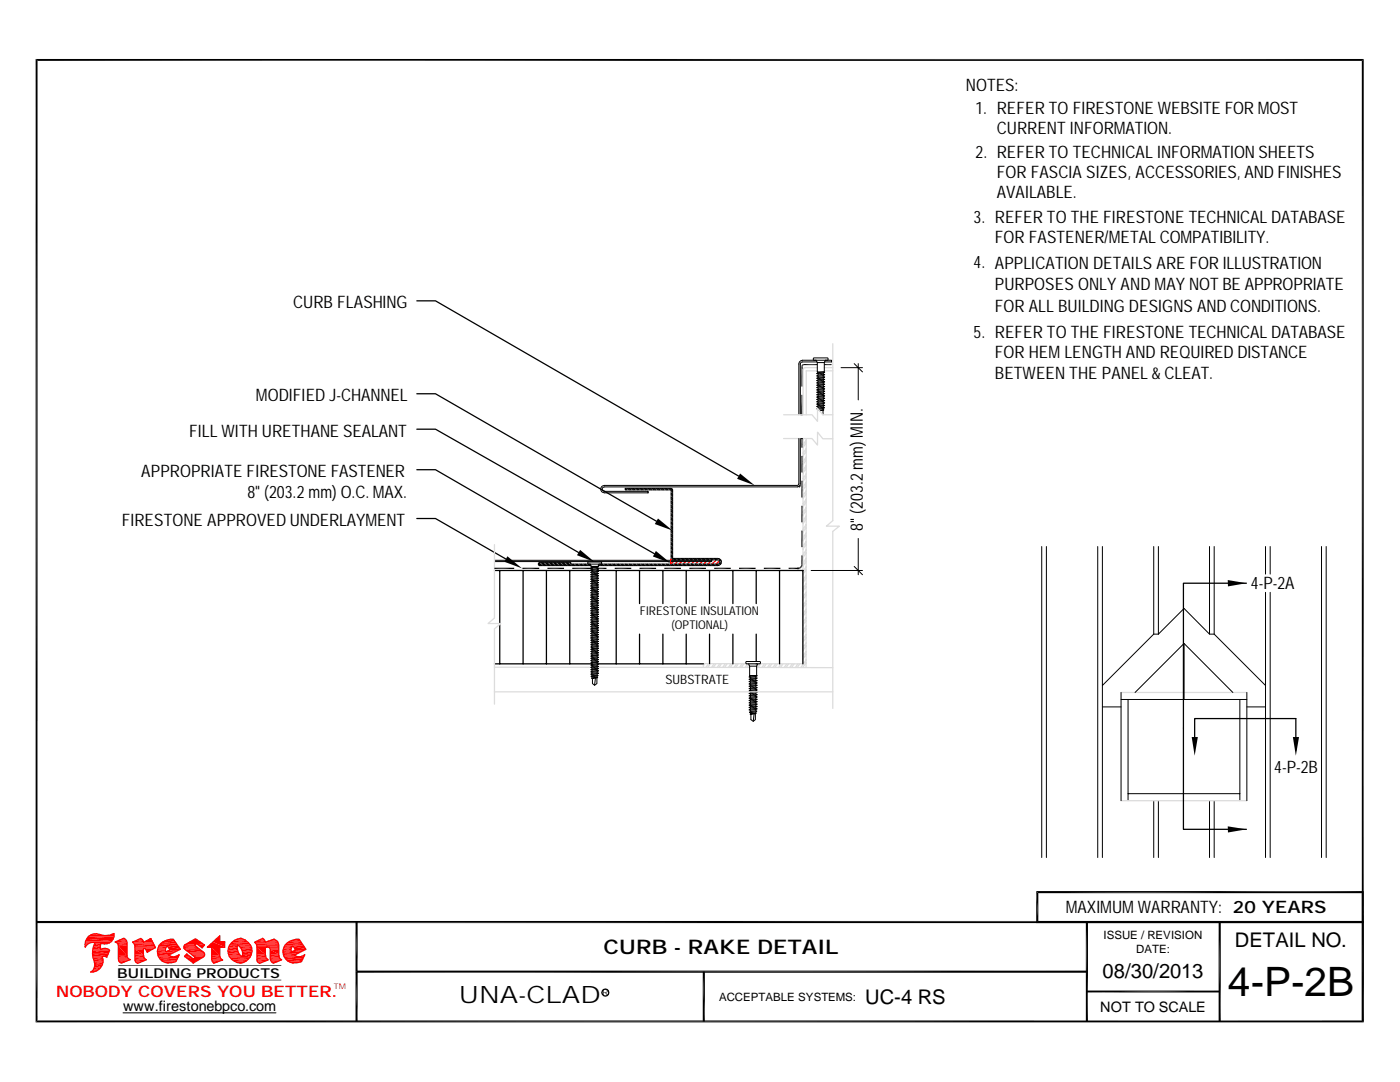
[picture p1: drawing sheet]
<svg xmlns="http://www.w3.org/2000/svg" width="279mm" height="216mm" viewBox="0 0 279 216" stroke-linecap="round" stroke-linejoin="round" font-family="sans-serif">
<g fill="#000">
<path d="M160 72.9l.2 .1-.3 .2zM160.2 72.7l.1 .2h-.3zM159.9 73.2l.3-.2v.2zM160 72.9h.3l-.1 .1zM160.2 72.7l.2-.1v.3zM160.2 72.7l.2 .2h-.1zM164.5 72.9l1.4-.3v.3zM164.5 72.6h1.4l-1.4 .3zM147.7 94.5l2.9 2.4-3.5-1.4zM159.9 87.5l.2 1.8h-.2zM159.9 87.5h.2v1.8zM101.3 111l2.9 2.4-3.5-1.3z"/>
<path d="M115.8 109.7l2.9 2.4-3.6-1.3zM119.2 113.3h1.8l-1.8 .2zM119.2 113.5l1.8-.2v.2zM130.9 109.9l2.9 2.5-3.5-1.4zM131.3 103.5l2.9 2.4-3.5-1.3zM157.4 113.3h1.9l-1.9 .2zM157.4 113.5l1.9-.2v.2zM159.3 113.3l.3 .2h-.3zM159.3 113.3l.2-.1 .1 .3zM159.5 113.2l.2-.1 .2 .2zM159.5 113.2l.4 .1-.3 .2zM159.9 112.9l.2 .1-.4 .1z"/>
<path d="M159.9 112.6h.2l-.2 .3zM159.7 113.1l.4-.1-.2 .3zM159.9 110.8l.2 1.8h-.2zM159.9 112.9l.2-.3v.4zM159.9 110.8h.2v1.8zM245 115.7l3.8 .7-3.7 .6zM237.8 147.1h1.3l-.7 3.7zM258 147.1h1.2l-.6 3.7zM245 164.9l3.8 .6-3.7 .6z"/>
</g>
<g fill="none" stroke="#000" stroke-width=".25">
<path d="M83.2 60h3.7l60.5 35M83.2 78.6h3.7l44.1 25.4M160 78.8v4M160.1 73.2v3.9M83.2 93.7h3.7l28.5 16.5M83.2 85.6h3.7l43.7 24.9M83.2 103.5h3.7l14.1 8M98.7 113.8h19.5M98.7 113.4h3.9M99.7 113.8v10.6M104.3 113.4h3.3M104.4 113.8v18.7"/>
<path d="M107.7 112.3l-.3 .3 .3 .3M109.1 113.8v18.7M109.3 113.4h3.3M113.7 113.8v18.7M114.2 113.4h4M119.2 113.8h41v18.7M122.7 113.4h3.3M123 113.8v18.7M127.6 113.8v6.6M127.6 113.4h3.3M132.3 113.8v6.6M132.6 113.4h3.3"/>
<path d="M136.9 113.8v6.6M137.6 113.4h3.3M141.6 113.8v6.6M142.5 113.4h3.3M146.3 113.8v6.6M147.5 113.4h3.3M150.9 113.8v6.6M152.4 113.4h3.3M155.6 113.8v18.7M248.8 116.4h-12.6v49.1h12.6M98.7 132.5h19.5M99.7 124.6v7.9"/>
<path d="M119.3 132.5h21.1M127.6 126.5v6M132.3 126.5v6M136.9 126.5v6M141.6 126.5v5.9M146.3 126.5v6M150.9 132.5h.1M150.9 126.5v5.5M238.4 149.1v-5.7h20.2v6.3"/>
</g>
<g fill="none" stroke="#000" stroke-width=".2">
<path d="M159.4 72.6v10.2M162.4 71.4h2.8l.1 .4-.1 .1h-2.8zM163 74.5l1.3-.3 .3 .1-.3 .2zM163 75l1.3-.3 .3 .1-1.3 .3zM163 75.5l.3-.2 1.3-.1-1.3 .4zM163 75.9l.3-.1 1.3-.1-1.3 .3zM163 76.4l.3-.2h1.3l-1.3 .3zM163 76.9l.3-.2h1.3l-1.3 .3zM163 77.3l.3-.1 1.3-.1-.3 .2zM163 77.8l1.3-.3 .3 .1-.3 .2zM163 78.3l1.3-.3 .3 .1-.3 .1zM163 78.8l1.3-.4 .3 .1-.3 .2z"/>
<path d="M163 79.2l1.3-.3 .3 .1-.3 .2zM163 79.7l1.3-.3 .3 .1-1.3 .3zM163 72.2h-2.9l-.3 .2-.1 10.4M163.1 72.3v1.9M163.1 74.2l.2 .2M163.3 74.6v.2M163.3 75.1v.2M163.3 75.6v.2M163.3 76v.2M163.3 76.5v.2M163.3 77v.2M163.3 77.4v.3"/>
<path d="M163.3 77.9v.2M163.3 78.4v.2M163.3 78.8v.3M163.3 79.3v.2M163.3 79.8v.2M164.3 74.5v.2M164.3 74.9v.3M164.3 75.4v.2M164.3 75.9v.2M164.3 76.3v.3M164.3 76.8v.2M164.3 77.3v.2"/>
<path d="M164.3 77.8v.2M164.3 78.2v.2M164.3 78.7v.2M164.3 79.2v.2M164.3 79.6v.3M164.5 72.3h-1.4l-.2-.4h-2.8l-.6 .4-.1 .3M164.5 72.3v1.9h-1.4M164.5 72.2h1.4v-.3h-1.2l-.2 .4M167.9 73.4h4.2M170.5 72.6l1.6 1.6M171.3 72.6v7.2M124.8 97.5h9.4v13.9h9.1a.72 .72 0 0 1 .7 .7 .72 .72 0 0 1-.7 .8h-23.9"/>
<path d="M124.8 97.5v.2h9.1l.1 13.9 9.3 .1a.42 .42 0 0 1 .4 .4 .42 .42 0 0 1-.4 .5h-23.8l-.2 .4M124.8 97.5l.3 .2M124.8 97.5v.2M125.3 97.5l.3 .2M125.6 97.5l.3 .2M126.1 97.5l.3 .2M126.4 97.5l.3 .2M127 97.5l.3 .2M127.3 97.5l.2 .2M127.8 97.5l.3 .2M128.1 97.5l.3 .2M128.6 97.5l.3 .2"/>
<path d="M128.9 97.5l.3 .2M129.3 98v.3M129.4 97.5l.3 .2M129.7 97.5l.3 .2M130.2 97.5l.3 .2M130.5 97.5l.3 .2M131.1 97.5l.3 .2M131.4 97.5l.3 .2M131.9 97.5l.3 .2M132.2 97.5l.3 .2M132.7 97.5l.3 .2M133 97.5l.3 .2"/>
<path d="M133.5 97.5l.3 .2M133.8 97.5l.4 .4M133.9 99.2l.3 .3M133.9 98.4l.3 .3M133.9 99.5l.3 .3M133.9 98.7l.3 .3M133.9 97.9l.3 .3M159.4 87.5v9.1l-.3 .3h-38.5a.74 .74 0 0 0-.7 .7 .74 .74 0 0 0 .7 .7h8.7M159.7 96.9l-.2 .3M159.7 87.5v9.1l-.3 .5-.3 .1h-38.5l-.4 .2v.2v.2l.4 .2h8.7v.3M159.9 82.8h.2M159.9 87.5h.2"/>
<path d="M163 80.2l.3-.2 1.3-.1-1.3 .4zM163 80.6l.3-.1 1.3-.1-1.3 .3zM163 81.1l.3-.2h1.3l-1.3 .3zM163.2 81.6h-.2l.3-.2h1.2l-1.2 .3M163.3 80.3v.2M163.3 80.7v.2M163.3 81.2v.2M164 81.9h.1M164.3 81.9v.9M164.3 81.5v.2l-.9 .2M164.3 81.7l.1 .1-.9 .2M164.3 80.1v.2"/>
<path d="M164.3 80.6v.2M164.3 81v.3M98.7 111.8h43.3v.3h-43.3M107.4 112.5l.4 .4M107.6 112.3l.5 .6M107.7 112.6h10.1l.2 .4h1.3M107.7 112.3h6.2v.3M107.7 112.9h10.2M108 112.3l.6 .6M108.3 112.3l.6 .6M108.9 112.3l.5 .6M109.2 112.3l.5 .6"/>
<path d="M109.7 112.3l.6 .6M110 112.3l.6 .6M110.5 112.3l.6 .6M110.8 112.3l.6 .6M111.3 112.3l.6 .6M111.6 112.3l.6 .6M112.1 112.3l.6 .6M112.4 112.3l.6 .6M113 112.3l.6 .6M113.3 112.3l.5 .6M113.8 112.3l.1 .1M114.1 112.6l.3 .3"/>
<path d="M114.4 112.6l.3 .3M114.9 112.6l.3 .3M115.2 112.6l.3 .3M115.7 112.6l.3 .3M116 112.6l.3 .3M116.5 112.6l.3 .3M116.8 112.6l.3 .3M117.3 112.1h2.7l.1 .3-.1 .2h-2.7zM117.4 112.6l.3 .3M117.7 112.6l.2 .2M117.9 113.3l.3-.1 1.3-.1-.3 .1zM118.2 119.7v.2l-.3 .2 1.3-.1 .3-.2-1.3 .1"/>
<path d="M118.2 119.3v.2l-.3 .1 .3 .1 1.3-.3-1.3 .1M118.2 118.8v.2l-.3 .2 .3 .1 1-.2 .3-.1-.3-.1-1 .1M118.2 118.4v.2l-.3 .1h1.3l.3-.2-1.3 .1M118.2 117.9v.2l-.3 .2 .3 .1 1.3-.3h-1.3M118.2 117.4v.3l-.3 .1 .3 .1 1-.1 .3-.2-.3-.1-1 .2M118.2 117v.2l-.3 .2 1.3-.1 .3-.2-1.3 .1M118.2 116.5v.3l-.3 .1 .3 .1 1.3-.3-1.3 .1M118.2 116.1v.2l-.3 .2h.3l1-.1 .3-.2h-.3l-1 .1M118.2 115.7v.2l-.3 .1h1.3l.3-.2-1.3 .1M118.2 115.2v.2l-.3 .2 .3 .1 1.3-.3h-1.3M118.2 114.7v.3l-.3 .1 .3 .1 1-.1 .3-.2-.3-.1-1 .2M118.2 114.3v.2l-.3 .2 1.3-.1 .3-.2-1.3 .1"/>
<path d="M118.2 113.8v.2l-.3 .2 .3 .1 1.3-.3h-1.3M118.2 113.4v.2l-.3 .1 .3 .1 1-.1 .3-.2h-.3l-1 .1M118.2 113.3v.2M119.2 113.2v.3M119.2 113.7v.2M119.2 114.1v.3M119.2 114.6v.2M119.2 115.1v.2M119.2 115.5v.2M119.2 116v.2M119.2 116.4v.2M119.2 116.8v.3"/>
<path d="M119.2 117.3v.2M119.2 117.8v.2M119.2 118.2v.2M119.2 118.7v.2M119.2 119.1v.2M119.2 119.5v.3M119.3 113h-1.3l.2 .2M119.5 112.7l.1 .2M119.8 112.6l.3 .3M120.1 112.6l.3 .3M120.7 112.6l.2 .3M120.9 112.6l.3 .3"/>
<path d="M121.5 112.6l.3 .3M121.8 112.6l.3 .3M122.3 112.6l.3 .3M122.6 112.6l.3 .3M123.1 112.6l.3 .3M123.4 112.6l.3 .3M124 112.6l.2 .3M124.2 112.6l.3 .3M124.8 112.6l.3 .3M125.1 112.6l.2 .3M125.6 112.6l.3 .3M125.9 112.6l.3 .3"/>
<path d="M126.4 112.6l.3 .3M126.7 112.6l.3 .3M127.3 112.6l.3 .3M127.6 112.6l.2 .3M128.1 112.6l.3 .3M128.4 112.6l.3 .3M128.9 112.6l.3 .3M129.2 112.6l.3 .3M129.7 112.6l.3 .3M130 112.6l.3 .3M130.6 112.6l.3 .3M130.9 112.6l.2 .3"/>
<path d="M131.4 112.6l.3 .3M131.7 112.6l.3 .3M132.2 112.6l.3 .3M132.5 112.6l.3 .3M133 112.6l.3 .3M133.3 112.6l.3 .3M133.8 112.6l.3 .3M133.9 110.7l.3 .3M133.9 109.9l.3 .3M133.9 109.1l.3 .3M133.9 108.3l.3 .3M133.9 107.4l.3 .3"/>
<path d="M133.9 106.6l.3 .3M133.9 105.8l.3 .3M133.9 105l.3 .3M133.9 104.2l.3 .2M133.9 103.3l.3 .3M133.9 102.5l.3 .3M133.9 101.7l.3 .3M133.9 100.9l.3 .3M133.9 100l.3 .3M133.9 111l.3 .3M133.9 110.2l.3 .3M133.9 109.4l.3 .3"/>
<path d="M133.9 108.6l.3 .2M133.9 107.7l.3 .3M133.9 106.9l.3 .3M133.9 106.1l.3 .3M133.9 105.3l.3 .3M133.9 104.4l.3 .3M133.9 103.6l.3 .3M133.9 102.8l.3 .3M133.9 102l.3 .3M133.9 101.2l.3 .3M133.9 100.3l.3 .3M134.1 112.6l.3 .3"/>
<path d="M134.3 111.4l.3 .3M134.6 111.4l.3 .3M134.7 112.6l.3 .3M135 112.6l.3 .3M135.1 111.4l.3 .3M135.4 111.4l.3 .3M135.5 112.6l.3 .3M135.8 112.6l.3 .3M136 111.4l.3 .3M136.3 111.4l.3 .3M136.3 112.6l.3 .3M136.6 112.6l.3 .3"/>
<path d="M136.8 111.4l.3 .3M137.1 111.4l.3 .3M137.1 112.6l.3 .3M137.4 112.6l.3 .3M137.6 111.4l.3 .3M137.9 111.4l.3 .3M138 112.6l.2 .3M138.2 112.6l.3 .3M138.4 111.4l.3 .3M138.7 111.4l.3 .3M138.8 112.6l.3 .3M139.1 112.6l.3 .3"/>
<path d="M139.3 111.4l.2 .3M139.5 111.4l.3 .3M139.6 112.6l.3 .3M139.9 112.6l.3 .3M140.1 111.4l.3 .3M140.4 111.4l.3 .3M140.4 112.6l.3 .3M140.7 112.6l.3 .3M140.9 111.4l.3 .3M141.2 111.4l.3 .3M141.2 112.6l.3 .3M141.5 112.6l.3 .3"/>
<path d="M141.7 111.4l.3 .3M142 111.4l.3 .3M142.1 112.6l.3 .3M142.4 112.6l.2 .3M142.5 111.4l.3 .3M142.8 111.4l.3 .3M142.9 112.6l.3 .3M143.2 112.6l.2 .2M143.4 111.4l.6 .6M143.6 112.4l.2 .2M143.7 112.2l.2 .3M159.3 113.3v.2"/>
<path d="M161.9 113.8h10.2M170.5 113l1.6 1.7M171.3 107.4v7.3M207.9 109.1v62M208.8 109.1v62M219.1 109.1v62M220 109.1v62M230.3 109.1v17.4M231.2 109.1v17.4M241.4 109.1v17.4M242.3 109.1v17.4M252.6 109.1v5.5"/>
<path d="M252.6 118.2v52.9M253.5 109.1v5.5M253.5 118.2v52.9M263.7 109.1v62M264.7 109.1v62M117.9 127.8l.3-.2h1.3l-1.3 .2zM117.9 128.2l.3-.1 1.3-.1-.3 .1zM117.9 128.7l1.3-.3h.3l-.3 .2zM117.9 129.1l.3-.2h1.3l-1.3 .3zM117.9 134.5l.3-.1 1.3-.1-1.3 .3zM117.9 129.6l.3-.2 1.3-.1-.3 .2zM117.9 130l1.3-.3 .3 .1-.3 .2z"/>
<path d="M117.9 130.5l.3-.2h1.3l-1.3 .3zM117.9 130.9l.3-.1 1.3-.1-.3 .2zM117.9 131.4l1.3-.3h.3l-.3 .2zM117.9 131.8l.3-.1 1.3-.1-1.3 .3zM117.9 132.3l.3-.2 1.3-.1-.3 .2zM117.9 132.7l1.3-.3 .3 .1-.3 .2zM117.9 133.2l.3-.2h1.3l-1.3 .3zM117.9 133.6l.3-.1 1.3-.1-.3 .2zM117.9 134.1l1.3-.3 .3 .1-.3 .1zM117.9 135l1.3-.3 .2 .1-1.2 .2zM118.1 135.3l1.2-.1zM118.2 126.9v.3l-.3 .1 .3 .1 1-.1 .3-.2-.3-.1-1 .2"/>
<path d="M118.2 126.5v.2l-.3 .2 1.3-.1 .3-.2-1.3 .1M118.2 126v.2l-.3 .2 .3 .1 1.3-.3h-1.3M118.2 125.6v.2l-.3 .1 .3 .1 1-.1 .3-.2-.3-.1-1 .2M118.2 125.1v.2l-.3 .2 1.3-.1 .3-.1h-1.3M118.2 124.7v.2l-.3 .2h.3l1.3-.3-1.3 .1M118.2 124.2v.3l-.3 .1 .3 .1 1-.2 .3-.1-.3-.1-1 .2M118.2 123.8v.2l-.3 .2 1.3-.1 .3-.2-1.3 .1M118.2 123.3v.2l-.3 .2 .3 .1 1.3-.3h-1.3M118.2 122.9v.2l-.3 .1 .3 .1 1-.1 .3-.2-.3-.1-1 .2M118.2 122.4v.2l-.3 .2 1.3-.1 .3-.1h-1.3M118.2 122v.2l-.3 .1 .3 .1 1.3-.3-1.3 .1M118.2 121.5v.3l-.3 .1 .3 .1 1-.2 .3-.1-.3-.1-1 .2"/>
<path d="M118.2 121.1v.2l-.3 .2 1.3-.1 .3-.2-1.3 .1M118.2 120.6v.2l-.3 .2 .3 .1 1.3-.3h-1.3M118.2 120.1v.3l-.3 .1 .3 .1 1-.1 .3-.2-.3-.1-1 .2M118.2 127.4v.2M118.2 127.8v.3M118.2 128.3v.2M118.2 128.7v.2M118.2 129.2v.2M118.2 129.6v.3M118.2 130.1v.2M118.2 130.6v.2M118.2 131v.2"/>
<path d="M118.2 131.4v.3M118.2 131.9v.2M118.2 132.3v.3M118.2 132.8v.2M118.2 133.3v.2M118.2 133.7v.2M118.2 134.2v.2M118.2 134.6v.2M118.2 135v.3M118.8 135.3l-.1 1.4M119.1 135.3v1.1l-.4 .3-.5-.3v-1M119.2 120v.2"/>
<path d="M119.2 120.5v.2M119.2 120.9v.3M119.2 121.4v.2M119.2 121.8v.2M119.2 122.3v.2M119.2 122.7v.2M119.2 123.2v.2M119.2 123.6v.3M119.2 124.1v.2M119.2 124.5v.3M119.2 125v.2M119.2 125.4v.2"/>
<path d="M119.2 125.9v.2M119.2 126.3v.3M119.2 126.8v.2M119.2 127.3v.2M119.2 127.7v.2M119.2 128.1v.3M119.2 128.6v.2M119.2 129v.3M119.2 129.5v.2M119.2 130v.2M119.2 130.4v.2M119.2 130.9v.2"/>
<path d="M119.2 131.3v.2M119.2 131.7v.3M119.2 132.2v.2M119.2 132.7v.2M119.2 133.1v.2M119.2 133.6v.2M119.2 134v.2M119.2 134.5v.2M119.2 134.9v.2M148.9 132h2.8l.1 .3-.1 .2h-2.8zM149.4 132.5l.2 .4h1.4M149.5 135.1l.3-.2 1.3-.1-1.3 .4z"/>
<path d="M149.5 135.6l.3-.2 1.3-.1-1.3 .3zM149.5 136l.3-.2h1.3l-1.3 .3zM149.5 136.5l.3-.2h1.3l-1.3 .3zM149.5 136.9l.3-.1 1.3-.1-1.3 .3zM149.5 137.4l1.3-.3 .3 .1-.3 .2zM149.5 137.9l1.3-.3 .3 .1-.3 .1zM149.5 138.4l1.3-.4 .3 .1-.3 .2zM149.5 138.9l1.3-.4 .3 .1-.3 .2zM149.5 139.3l1.3-.3 .3 .1-1.3 .3zM149.5 139.8l.3-.2 1.3-.1-1.3 .4zM149.6 132.9v1.9M149.6 134.8l.2 .1"/>
<path d="M149.8 135.2v.2M149.8 135.6v.2M149.8 136.1v.2M149.8 136.6v.2M149.8 137v.3M149.8 137.5v.3M149.8 138v.2M149.8 138.4v.3M149.8 138.9v.2M149.8 139.4v.2M149.8 139.9v.2M150.8 135v.3"/>
<path d="M150.8 135.5v.2M150.8 135.9v.3M150.8 136.4v.3M150.8 136.9v.2M150.8 137.4v.2M150.8 137.8v.2M150.8 138.3v.2M150.8 138.8v.2M150.8 139.2v.3M150.8 139.7v.3M151 132.9v1.9h-1.4M151.2 132.5l-.2 .4"/>
<path d="M223.7 139.6h25.1M223.7 138.2v21.6M225.1 139.6v20.2M226.5 138.2l9.8-9.8v11.2M230.3 126.5l-10.3 10.3M230.3 126.5h.9M231.2 126.5l5.1-5.1 5.1 5.1h.9M236.3 128.4l9.7 9.8M242.3 126.5l10.3 10.3M247.4 139.6v20.2M248.8 138.2v21.6M149.5 140.3l.3-.2 1.3-.1-1.3 .3z"/>
<path d="M149.5 140.7l.3-.2h1.3l-1.3 .3zM149.5 141.2l.3-.2h1.3l-1.3 .3zM149.5 141.6l.3-.1 1.3-.1-1.3 .3zM149.6 142.1l1.2-.3 .2 .1-.2 .2zM149.7 142.5l1.2-.2zM149.8 140.3v.2M149.8 140.8v.2M149.8 141.3v.2M149.8 141.7v.3M149.8 142.2v.3M150.5 142.5l-.2 1.4M150.7 142.4v1.2l-.4 .3-.4-.3v-1.1"/>
<path d="M150.8 140.2v.2M150.8 140.6v.3M150.8 141.1v.3M150.8 141.6v.2M150.8 142.1v.2M220 141.1h3.7M225.1 158.4h22.3M230.3 159.8v11.3M231.2 159.8v11.3M241.4 159.8v11.3M242.3 159.8v11.3M248.8 141.1h3.8"/>
</g>
<g fill="none" stroke="#dcdcdc" stroke-width=".25">
<path d="M163.1 73.4h-2.4h-.2l-.2 .4v9M163.1 74h-2.2v8.8M164.5 74h1.7M164.5 73.4h1.7M166.2 68.6v35.3l-1.3 1.1h2.6l-1.3 1v35.4M156.4 87.5h5.7l1.1 1.3v-2.6l1 1.3h2M156.4 82.8h5.7l1.1 1.3v-2.6l1 1.3h2M160.3 87.5l-.1 45-19.8-.1v.8M160.4 87.5l-.1 .1M160.9 87.8l-.6 .9M160.9 89.5l-.6 .9M160.9 91.2l-.6 .9"/>
<path d="M160.9 92.9l-.6 .9M160.9 94.5l-.6 1M160.9 96.2l-.6 1M160.9 97.9l-.6 .9M160.9 99.6l-.6 .9M160.9 88.3l-.6 1M160.9 90l-.6 1M160.9 91.7l-.6 1M160.9 93.4l-.6 1M160.9 95.1l-.6 1M160.9 96.8l-.6 .9M160.9 98.5l-.6 .9"/>
<path d="M160.9 87.5v45.7M98.7 108.7v14.6l-1.3 1.1h2.5l-1.2 1.1v15M160.9 101.3l-.6 .9M160.9 103l-.6 .9M160.9 104.7l-.6 .9M160.9 106.4l-.6 .9M160.9 108.1l-.6 .9M160.9 109.7l-.6 1M160.9 111.4l-.6 1M160.9 113.1l-.7 .9M160.9 114.8l-.7 .9M160.9 116.5l-.7 .9"/>
<path d="M160.9 118.2l-.7 .9M160.9 119.9l-.7 .9M160.9 100.2l-.6 .9M160.9 101.9l-.6 .9M160.9 103.5l-.6 1M160.9 105.2l-.6 1M160.9 106.9l-.6 1M160.9 108.6l-.6 1M160.9 110.3l-.6 1M160.9 112l-.6 .9M160.9 113.7l-.7 .9M160.9 115.4l-.7 .9"/>
<path d="M160.9 117.1l-.7 .9M160.9 118.7l-.7 1M98.7 133.1l50.9 .1M98.7 138h67.5M140.6 132.4l-.2 .4M141.4 132.4l-.5 .8M141.8 132.4l-.5 .8M142.5 132.4l-.5 .8M142.9 132.4l-.5 .8M143.6 132.4l-.5 .8M144 132.4l-.5 .8M144.7 132.4l-.5 .8"/>
<path d="M145.1 132.4l-.5 .8M145.8 132.5l-.4 .7M146.2 132.5l-.4 .7M147 132.5l-.5 .7M147.3 132.5l-.4 .7M148.1 132.5l-.5 .7M148.5 132.5l-.5 .7M149.2 132.5l-.5 .7M149.5 132.6l-.4 .6M149.6 132.5h.1M151 133.2h15.2M151.4 132.5l-.4 .6"/>
<path d="M151.8 132.5l-.5 .7M152.5 132.5l-.4 .7M152.9 132.5l-.5 .7M153.7 132.5l-.5 .7M154.1 132.5l-.6 .7M154.8 132.5l-.5 .7M155.2 132.5l-.6 .7M155.9 132.5l-.5 .7M156.3 132.5l-.5 .7M157 132.5l-.5 .7M157.4 132.5l-.5 .7M158.1 132.5l-.5 .7"/>
<path d="M158.5 132.5l-.5 .7M159.2 132.5l-.5 .7M159.6 132.5l-.5 .7M160.9 121.6l-.7 .9M160.9 123.3l-.7 .9M160.9 124.9l-.7 1M160.9 126.6l-.7 1M160.9 128.3l-.7 .9M160.9 130l-.7 .9M160.9 131.7l-1 1.5M160.9 120.4l-.7 1M160.9 122.1l-.7 1"/>
<path d="M160.9 123.8l-.7 1M160.9 125.5l-.7 .9M160.9 127.2l-.7 .9M160.9 128.9l-.7 .9M160.9 130.6l-.7 .9M160.9 132.2l-.7 1M223.7 138.2h25.1M223.7 159.8h25.1"/>
</g>
<path d="M160 78.8v4M160.4 72.7h2.7M160 91v3.3M160 95.9v3.4M160 100.9v3.3M160 105.9v3.3" fill="none" stroke="#000" stroke-width=".21"/>
<g fill="none" stroke="#f00" stroke-width=".25">
<path d="M133.8 112.1l.1 .5M133.9 111.5l-.1 .3 .2-.2M134.4 112.1l-.5 .4M134.7 111.7v.1M135.2 112.1l-.5 .5M135.6 111.7l-.1 .1M136 112.1l-.5 .5M136.4 111.7l-.1 .1M136.8 112.1l-.5 .5M137.2 111.7l-.1 .1M137.7 112.1l-.5 .5M138 111.7l-.1 .1"/>
<path d="M138.5 112.1l-.5 .5M138.9 111.7l-.1 .1M139.3 112.1l-.5 .5M139.7 111.7l-.1 .1M140.1 112.1l-.5 .5M140.5 111.7l-.1 .1M140.9 112.1l-.4 .5M141.3 111.7l-.1 .1M141.8 112.1l-.5 .5M142.1 111.7l-.1 .1M143 111.7l-.9 .9M143.6 111.9l-.7 .7"/>
</g>
<path d="M243.4 184v19.8" fill="none" stroke="#000" stroke-width=".42"/>
<g fill="#f00">
<path d="M52.1 187.4l.4-.2 .2 .2z"/>
<path d="M54.6 187.5h.1z"/>
<path d="M52 187.5h.7z"/>
<path d="M52.1 187.4l.6 .1z"/>
<path d="M54.2 187.6l.4-.1 .4 .1z"/>
<path d="M54.6 187.5l.4 .1z"/>
<path d="M51.5 187.7l.5-.2 .9 .2z"/>
<path d="M52 187.5h.7l.2 .2z"/>
<path d="M53.5 187.8l.7-.2 1.2 .2z"/>
<path d="M54.2 187.6h.8l.4 .2z"/>
</g>
<path d="M50.8 187.9h2.2" fill="none" stroke="#f00" stroke-width=".3"/>
<path d="M51.5 187.7h1.4l.1 .3z" fill="#f00"/>
<path d="M53 187.9h2.5" fill="none" stroke="#f00" stroke-width=".2"/>
<path d="M53.5 187.8h1.9l.1 .2z" fill="#f00"/>
<path d="M50.8 188h2.2M50.8 188.1h4.7M51 188.2h4.6M51.2 188.6h4.4M51.3 189h4.3M53.4 189h2.2" fill="none" stroke="#f00" stroke-width=".2"/>
<path d="M51.1 188.4h4.5" fill="none" stroke="#f00" stroke-width=".3"/>
<path d="M51.2 188.8h4.4" fill="none" stroke="#f00" stroke-width=".34"/>
<path d="M51.3 189h1.9z" fill="#f00"/>
<path d="M51.3 189h2.1M53.5 189h2.1" fill="none" stroke="#f00" stroke-width=".2"/>
<g fill="#f00">
<path d="M51.3 189l1.7 .1z"/>
<path d="M51.3 189h1.9z"/>
<path d="M53.7 189l1.9 .2h-1.8z"/>
<path d="M53.7 189h1.9v.2z"/>
<path d="M53.8 189.2l1.8 .3h-1.7z"/>
<path d="M53.8 189.2h1.8v.3z"/>
<path d="M53.9 189.5l1.7 .9h-1.7z"/>
<path d="M53.9 189.5h1.7v.9z"/>
<path d="M51.3 189.1l1.7 1.4h-1.7z"/>
<path d="M51.3 189.1h1.7v1.4z"/>
<path d="M53.9 190.4l1.8 .4h-1.8z"/>
<path d="M53.9 190.4h1.7l.1 .4z"/>
<path d="M51.3 190.5l1.7 .3h-1.7z"/>
<path d="M51.3 190.5h1.7v.3z"/>
<path d="M51.3 190.8l1.8 .3h-1.8z"/>
<path d="M51.3 190.8h1.7l.1 .3z"/>
<path d="M53.9 190.8l1.9 .3h-1.9z"/>
<path d="M53.9 190.8h1.8l.1 .3z"/>
<path d="M53.9 191.1l2 .2h-2z"/>
<path d="M53.9 191.1h1.9l.1 .2z"/>
</g>
<path d="M51.3 191.4h2.3M51.3 191.5h2.3M53.9 191.3h2.1M53.9 191.4h2.3" fill="none" stroke="#f00" stroke-width=".2"/>
<path d="M51.3 191.2h2" fill="none" stroke="#f00" stroke-width=".25"/>
<path d="M54 191.5l1.8 .2h-1.8z" fill="#f00"/>
<path d="M54 191.6h2.2" fill="none" stroke="#f00" stroke-width=".2"/>
<path d="M51.3 191.6l1.5 .3h-1.4z" fill="#f00"/>
<path d="M51.3 191.7h2.2" fill="none" stroke="#f00" stroke-width=".3"/>
<g fill="#f00">
<path d="M54 191.7l1.1 .3h-.9z"/>
<path d="M54 191.7h1.8l-.7 .3z"/>
<path d="M54.4 192.1h.4l-.2 .1z"/>
<path d="M54.2 192l.6 .1z"/>
<path d="M54.2 192h.9z"/>
<path d="M51.4 191.9l.8 .2h-.6z"/>
<path d="M51.4 191.9h1.4l-.6 .2z"/>
<path d="M51.8 192.2h.1z"/>
<path d="M51.6 192.1l.3 .1z"/>
<path d="M51.6 192.1h.6l-.3 .1z"/>
</g>
<path d="M50.8 188l1.7-.8 .5 .8 1.7-.6a1.18 1.18 0 0 1 .9 1.2l.2 2.5 .4 .4-1.6 .7-.4-.2-.3-.7v-1.8l-.2-.5h-.3l-.4 .1v1.4l.1 .6 .5 .4-1.8 .7-.4-.3-.1-.3-.1-3z" fill="none" stroke="#f00" stroke-width=".25"/>
<g fill="#f00">
<path d="M18.7 186.4h.8z"/>
<path d="M18.5 186.4h1.4z"/>
<path d="M18.7 186.4h1.2z"/>
<path d="M18.2 186.5h1.9z"/>
<path d="M18.5 186.4l1.6 .1z"/>
</g>
<path d="M18.1 186.5h2.1" fill="none" stroke="#f00" stroke-width=".2"/>
<g fill="#f00">
<path d="M21.8 186.6l.8-.3 .1 .3z"/>
<path d="M22.6 186.3l.1 .3z"/>
<path d="M21.1 186.7h1.6z"/>
<path d="M21.8 186.6l.9 .1z"/>
</g>
<path d="M17.9 186.6h2.6" fill="none" stroke="#f00" stroke-width=".2"/>
<g fill="#f00">
<path d="M20.9 186.7h1.8z"/>
<path d="M21.1 186.7h1.6z"/>
</g>
<path d="M17.7 186.8h5.1M17.9 186.7h3" fill="none" stroke="#f00" stroke-width=".2"/>
<g fill="#f00">
<path d="M17.7 186.9l4.9 .4h-5.3z"/>
<path d="M17.7 186.9h5l-.1 .4z"/>
</g>
<path d="M17.3 187.3h5.3" fill="none" stroke="#f00" stroke-width=".2"/>
<g fill="#f00">
<path d="M17.3 187.3l5 .5h-5.2z"/>
<path d="M17.3 187.3h5.3l-.3 .5z"/>
</g>
<path d="M17.1 187.8h5.2" fill="none" stroke="#f00" stroke-width=".2"/>
<path d="M17 187.9h5.2" fill="none" stroke="#f00" stroke-width=".21"/>
<g fill="#f00">
<path d="M17 188l1.1 .1z"/>
<path d="M17 188h1.5z"/>
</g>
<path d="M18.5 188.1h3.5M18.9 188.1h3M18.9 188.2h2.9" fill="none" stroke="#f00" stroke-width=".2"/>
<g fill="#f00">
<path d="M17 188.1l.7 .2h-.7z"/>
<path d="M17 188.1h1.1l-.4 .2z"/>
<path d="M20.6 188.3h.8z"/>
<path d="M20.1 188.3h1.3z"/>
<path d="M20.1 188.3h1.4z"/>
<path d="M17 188.3l.5 .1h-.5z"/>
<path d="M17 188.3h.7l-.2 .1z"/>
<path d="M17 188.4l.3 .2h-.3z"/>
<path d="M17 188.4h.5l-.2 .2z"/>
<path d="M18.9 188.3l1.1 .5h-1.3z"/>
<path d="M18.9 188.3h1.2l-.1 .5z"/>
<path d="M17 188.8v.2z"/>
<path d="M18.7 188.8h1.3z"/>
<path d="M17 188.6l.1 .2z"/>
<path d="M17 188.6h.3l-.2 .2z"/>
<path d="M20.5 189.3h.8z"/>
<path d="M20.5 189.3h1z"/>
<path d="M20.2 189.4l.3-.1 1.2 .1z"/>
<path d="M20.5 189.3h1l.2 .1z"/>
<path d="M18.7 188.8l1.4 .6h-1.6z"/>
<path d="M18.7 188.8h1.3l.1 .6z"/>
<path d="M20.2 189.4l1.5 .1z"/>
<path d="M18.5 189.4l1.6 .1z"/>
</g>
<path d="M18.5 189.5h3.3M18.5 189.6h3.4" fill="none" stroke="#f00" stroke-width=".2"/>
<g fill="#f00">
<path d="M18.5 189.7l3.1 .6h-3.1z"/>
<path d="M18.5 189.7h3.4l-.3 .6z"/>
<path d="M18.5 190.3l2.9 .5h-2.9z"/>
<path d="M18.5 190.3h3.1l-.2 .5z"/>
<path d="M20.7 190.8h.7z"/>
<path d="M21.1 190.9h.2z"/>
<path d="M21 190.8l.3 .1z"/>
<path d="M21 190.8h.4z"/>
<path d="M18.5 190.8l1.9 .1h-1.9z"/>
</g>
<path d="M18.5 190.9h2.2" fill="none" stroke="#f00" stroke-width=".2"/>
<g fill="#f00">
<path d="M18.5 190.9l1.9 .2h-1.9z"/>
<path d="M18.5 190.9h1.9v.2z"/>
<path d="M18.5 191.1l2 .3h-1.9z"/>
<path d="M18.5 191.1h1.9l.1 .3z"/>
<path d="M18.6 191.4l2 .4h-1.8z"/>
<path d="M18.6 191.4h1.9l.1 .4z"/>
<path d="M18.8 191.8l1.8 .1h-1.8z"/>
<path d="M18.8 191.8h1.8v.1z"/>
<path d="M18.8 191.9l1.7 .2h-1.6z"/>
<path d="M18.8 191.9h1.8l-.1 .2z"/>
<path d="M18.9 192.1l1.5 .3h-1.5z"/>
<path d="M18.9 192.1h1.6l-.1 .3z"/>
<path d="M18.9 192.4h1.5z"/>
<path d="M18.9 192.4l1.3 .6h-1.4z"/>
<path d="M18.9 192.4h1.5l-.2 .6z"/>
<path d="M18.8 193h1.3z"/>
<path d="M18.8 193h1.4z"/>
<path d="M18.8 193l1 .4h-1.2z"/>
<path d="M18.8 193h1.3l-.3 .4z"/>
<path d="M18.6 193.4l.9 .2h-.9z"/>
<path d="M18.6 193.4h1.2l-.3 .2z"/>
<path d="M18.4 193.8l.2-.2 .7 .2z"/>
<path d="M18.6 193.6h.9l-.2 .2z"/>
<path d="M18.2 193.9h.5z"/>
<path d="M18.2 193.9l.2-.1 .3 .1z"/>
<path d="M18.4 193.8h.9l-.6 .1z"/>
</g>
<path d="M17 189h.1M17.7 186.9a2.26 2.26 0 0 1 2.5-.3l.7 .1 .9-.1 .9-.3a1.86 1.86 0 0 1-2.6 2v1.2a1.35 1.35 0 0 1 1.8 .2l-.6 1.3-.6-.2-.3 .1a2.26 2.26 0 0 1-2.3 3.1 1.81 1.81 0 0 0 .7-2.2 4.1 4.1 0 0 1 .2-3.7 1.56 1.56 0 0 0-2 .9 2.26 2.26 0 0 1 .7-2.1z" fill="none" stroke="#f00" stroke-width=".25"/>
<g fill="#f00">
<path d="M34.3 187.4h.3z"/>
<path d="M34.1 187.4h.5z"/>
<path d="M33.2 187.6l.9-.2 .7 .2z"/>
<path d="M34.1 187.4h.5l.2 .2z"/>
</g>
<path d="M32.5 187.8h2.5" fill="none" stroke="#f00" stroke-width=".38"/>
<path d="M33.2 187.6h1.6l.2 .4z" fill="#f00"/>
<path d="M32 188.2h3.3" fill="none" stroke="#f00" stroke-width=".38"/>
<path d="M31.7 188.6h3.8" fill="none" stroke="#f00" stroke-width=".42"/>
<g fill="#f00">
<path d="M31.7 188.8l1.6 .1h-1.7z"/>
<path d="M31.7 188.8h1.7l-.1 .1z"/>
<path d="M31.6 188.9l1.6 .1z"/>
<path d="M31.6 188.9h1.7z"/>
<path d="M31.6 189l1.4 .3h-1.5z"/>
<path d="M31.6 189h1.6l-.2 .3z"/>
<path d="M33.4 188.8l2.6 .6h-2.1z"/>
<path d="M33.4 188.8h2.1l.5 .6z"/>
</g>
<path d="M33.9 189.4h2.1" fill="none" stroke="#f00" stroke-width=".2"/>
<g fill="#f00">
<path d="M31.5 189.3l1.5 .2h-1.5z"/>
<path d="M31.5 189.3h1.5v.2z"/>
<path d="M33.9 189.4l1.9 .1z"/>
</g>
<path d="M33.9 189.5h2" fill="none" stroke="#f00" stroke-width=".2"/>
<g fill="#f00">
<path d="M33.7 189.6h1.9z"/>
<path d="M34 189.5h1.8z"/>
<path d="M31.5 189.5l1.5 .1h-1.6z"/>
<path d="M31.5 189.5h1.5v.1z"/>
<path d="M33.1 189.9l.6-.3 1.3 .3z"/>
<path d="M33.7 189.6h1.9l-.6 .3z"/>
<path d="M31.4 189.6l1.7 .3h-1.7z"/>
<path d="M31.4 189.6h1.6l.1 .3z"/>
</g>
<path d="M31.4 190h3.6" fill="none" stroke="#f00" stroke-width=".2"/>
<g fill="#f00">
<path d="M35.6 190.6l.2-.1z"/>
<path d="M31.4 190.1l2.3 .5h-2.2z"/>
<path d="M31.4 190.1h3.2l-.9 .5z"/>
<path d="M35.5 190.7l.1-.1 .1 .1z"/>
<path d="M35.6 190.6l.1 .1z"/>
</g>
<path d="M31.5 190.7h2.4" fill="none" stroke="#f00" stroke-width=".2"/>
<g fill="#f00">
<path d="M35.1 190.8l.4-.1 .1 .1z"/>
<path d="M35.5 190.7h.2l-.1 .1z"/>
<path d="M35.1 190.8h.5z"/>
</g>
<path d="M31.6 190.8h2.5" fill="none" stroke="#f00" stroke-width=".2"/>
<g fill="#f00">
<path d="M34.6 190.9h1z"/>
<path d="M35.1 190.8h.5z"/>
</g>
<path d="M31.6 190.9h3M32.3 191.8h2.9" fill="none" stroke="#f00" stroke-width=".2"/>
<path d="M31.7 191.1h3.9" fill="none" stroke="#f00" stroke-width=".38"/>
<path d="M31.9 191.5h3.5" fill="none" stroke="#f00" stroke-width=".42"/>
<path d="M32.6 191.9l1.9 .1h-1.6z" fill="#f00"/>
<path d="M32.6 192h2.5" fill="none" stroke="#f00" stroke-width=".2"/>
<g fill="#f00">
<path d="M32.9 192l1.4 .1z"/>
<path d="M32.9 192h1.6z"/>
<path d="M33.2 192.1h1z"/>
<path d="M33.1 192.1h1.1z"/>
<path d="M33.1 192.1h1.2z"/>
</g>
<path d="M36 189.4l-1.4-2a2.88 2.88 0 0 0-3.2 2.3 2.26 2.26 0 0 0 2.8 2.4l.9-.2 .7-1.4a1.67 1.67 0 0 1-2.1 .1l2.2-1.2" fill="none" stroke="#f00" stroke-width=".25"/>
<g fill="#f00">
<path d="M28 187.3h.2z"/>
<path d="M27.7 187.5l.3-.2 .4 .2z"/>
<path d="M28 187.3l.4 .2z"/>
<path d="M27.1 187.7l.6-.2 .9 .2z"/>
<path d="M27.7 187.5h.7l.2 .2z"/>
<path d="M28.7 188l1.3-.7 .5 .7z"/>
<path d="M30 187.3l.5 .7z"/>
</g>
<path d="M26.5 187.9h2.1" fill="none" stroke="#f00" stroke-width=".3"/>
<g fill="#f00">
<path d="M27.1 187.7h1.5v.3z"/>
<path d="M28.7 188h1.8z"/>
</g>
<path d="M26.5 188h2.1M26.9 189h4.1M26.9 189.1h4.1M26.9 189.2h4.1" fill="none" stroke="#f00" stroke-width=".2"/>
<path d="M26.5 188.2h4.1" fill="none" stroke="#f00" stroke-width=".21"/>
<path d="M26.7 188.4h4.1" fill="none" stroke="#f00" stroke-width=".3"/>
<path d="M26.9 188.7h4" fill="none" stroke="#f00" stroke-width=".38"/>
<g fill="#f00">
<path d="M26.9 189.2l1.8 .1z"/>
<path d="M26.9 189.2h2z"/>
<path d="M28.9 189.2l1.7 .2h-1.6z"/>
<path d="M28.9 189.2h1.8l-.1 .2z"/>
<path d="M29 189.4h1.5z"/>
<path d="M29 189.4h1.6z"/>
<path d="M29.1 189.4h1.3z"/>
<path d="M29.1 189.4h1.4z"/>
<path d="M26.9 189.3l1.7 .1h-1.7z"/>
<path d="M26.9 189.3h1.8l-.1 .1z"/>
<path d="M29.1 189.4l.3 .6z"/>
<path d="M29.1 189.4h1.3l-1 .6z"/>
<path d="M26.9 189.4l1.7 1.1h-1.7z"/>
<path d="M26.9 189.4h1.7v1.1z"/>
<path d="M26.9 190.5l1.8 .3h-1.8z"/>
<path d="M26.9 190.5h1.7l.1 .3z"/>
<path d="M26.9 190.8l1.8 .3h-1.8z"/>
<path d="M26.9 190.8h1.8v.3z"/>
</g>
<path d="M26.9 191.2h2.1" fill="none" stroke="#f00" stroke-width=".25"/>
<path d="M26.9 191.4h2.3M26.9 191.5h2.3" fill="none" stroke="#f00" stroke-width=".2"/>
<path d="M26.9 191.6l1.5 .3h-1.4z" fill="#f00"/>
<path d="M26.9 191.7h2.3" fill="none" stroke="#f00" stroke-width=".3"/>
<g fill="#f00">
<path d="M27.2 192.1h.7l-.4 .1z"/>
<path d="M27 191.9l.9 .2h-.7z"/>
<path d="M27 191.9h1.4l-.5 .2z"/>
<path d="M24.3 187.4l.4-.2 .3 .2z"/>
<path d="M23.6 187.7l.7-.3 1 .3z"/>
<path d="M24.3 187.4h.7l.3 .3z"/>
</g>
<path d="M23 187.8h2.3" fill="none" stroke="#f00" stroke-width=".25"/>
<path d="M23.6 187.7h1.7v.3z" fill="#f00"/>
<path d="M23 188h2.4M23.2 188.1h2.2" fill="none" stroke="#f00" stroke-width=".2"/>
<path d="M23.3 188.3h2.1" fill="none" stroke="#f00" stroke-width=".25"/>
<g fill="#f00">
<path d="M23.5 188.4l1.9 .3h-1.8z"/>
<path d="M23.5 188.4h1.9v.3z"/>
<path d="M23.6 188.7l1.8 2h-1.8z"/>
<path d="M23.6 188.7h1.8v2z"/>
<path d="M23.6 190.7l1.8 .3h-1.8z"/>
<path d="M23.6 190.7h1.8v.3z"/>
<path d="M23.6 191l2 .2h-2z"/>
<path d="M23.6 191h1.8l.2 .2z"/>
</g>
<path d="M23.6 191.3h2.1M23.6 191.3h2.2M23.6 191.4h2.4" fill="none" stroke="#f00" stroke-width=".2"/>
<path d="M23.6 191.5l1.9 .2h-1.8z" fill="#f00"/>
<path d="M23.6 191.6h2.4" fill="none" stroke="#f00" stroke-width=".21"/>
<g fill="#f00">
<path d="M23.9 192h.8l-.5 .2z"/>
<path d="M23.7 191.7l1 .3h-.8z"/>
<path d="M23.7 191.7h1.8l-.8 .3z"/>
</g>
<path d="M23 188l1.7-.8 .3 .2 .4 .7v2.6a.81 .81 0 0 0 .6 .8l-1.8 .7-.3-.2-.3-.7v-2.6l-.3-.6zM26.5 188l1.6-.8 .5 .5v.3l1.5-.7 .9 1.8-1.6 .9-.3-.6-.2-.2-.2 .1a2.48 2.48 0 0 0 .3 2l.2 .2-1.7 .7-.5-.3-.1-3.3zM31 189.1h.1M33.2 189l.2-.2 .6 .7-.9 .4-.1-.6z" fill="none" stroke="#f00" stroke-width=".25"/>
<g fill="#f00">
<path d="M37.3 188.3l1.7-1 1.4 1z"/>
<path d="M39 187.3l1.4 1z"/>
<path d="M39.2 188.3h1.2z"/>
<path d="M37.3 188.3h1.9z"/>
<path d="M36.9 188.5l.4-.2 1.6 .2z"/>
<path d="M37.3 188.3h1.9l-.3 .2z"/>
<path d="M36.9 188.5l1.9 .1z"/>
<path d="M36.9 188.5h2z"/>
<path d="M39.2 188.3l1.6 .3h-1.2z"/>
<path d="M39.2 188.3h1.2l.4 .3z"/>
<path d="M36.8 188.6h2z"/>
<path d="M36.9 188.6h1.9z"/>
<path d="M39.6 188.6h1.2z"/>
</g>
<path d="M36.7 188.6h2.2" fill="none" stroke="#f00" stroke-width=".2"/>
<path d="M36.7 188.8h2.5" fill="none" stroke="#f00" stroke-width=".25"/>
<g fill="#f00">
<path d="M39.7 188.6l.6 .5z"/>
<path d="M39.7 188.6h1.1l-.5 .5z"/>
</g>
<path d="M36.7 189.1h2.9" fill="none" stroke="#f00" stroke-width=".25"/>
<path d="M36.7 189.3h3.1" fill="none" stroke="#f00" stroke-width=".21"/>
<g fill="#f00">
<path d="M36.9 189.4l3.7 .6h-2.9z"/>
<path d="M36.9 189.4h2.9l.8 .6z"/>
</g>
<path d="M37.7 190.1h3.1" fill="none" stroke="#f00" stroke-width=".21"/>
<path d="M37.9 190.4h3" fill="none" stroke="#f00" stroke-width=".25"/>
<path d="M38.3 190.6h2.6" fill="none" stroke="#f00" stroke-width=".21"/>
<g fill="#f00">
<path d="M37.3 190.4l.5 .4h-1z"/>
<path d="M37.3 190.4l.5 .4z"/>
<path d="M36.8 190.8h1.1z"/>
</g>
<path d="M38.6 190.8h2.2" fill="none" stroke="#f00" stroke-width=".21"/>
<g fill="#f00">
<path d="M38.8 190.9l1.6 .2h-1.4z"/>
<path d="M38.8 190.9h1.8l-.2 .2z"/>
<path d="M39 191.1h1.4z"/>
<path d="M39 191.1h1.3z"/>
<path d="M36.8 190.8l1.8 .5h-1.1z"/>
<path d="M36.8 190.8h1.1l.7 .5z"/>
<path d="M38.6 191.3l.4-.2 .9 .2z"/>
<path d="M39 191.1h1.3l-.4 .2z"/>
<path d="M38.6 191.3h1.3z"/>
<path d="M37.5 191.3h1.1z"/>
<path d="M37.5 191.3l1.1 .9z"/>
<path d="M37.5 191.3h2.4l-1.3 .9z"/>
<path d="M42.6 187.9l1.3-1.2v1.2z"/>
<path d="M42.5 187.9h1.4z"/>
<path d="M42.6 187.9h1.3z"/>
</g>
<path d="M42.5 188h2.3" fill="none" stroke="#f00" stroke-width=".2"/>
<g fill="#f00">
<path d="M41.4 189l1.1-1 2.3 1z"/>
<path d="M42.5 188h2.3v1z"/>
</g>
<path d="M41.4 189h3.4" fill="none" stroke="#f00" stroke-width=".2"/>
<g fill="#f00">
<path d="M42.2 189h1.7z"/>
<path d="M42.2 189l1.7 .1z"/>
<path d="M42.2 189.1l1.7 1.5h-1.7z"/>
<path d="M42.2 189.1h1.7v1.5z"/>
<path d="M42.2 190.6l1.7 .4h-1.7z"/>
<path d="M42.2 190.6h1.7v.4z"/>
<path d="M42.2 191l1.9 .3h-1.9z"/>
<path d="M42.2 191h1.7l.2 .3z"/>
<path d="M42.2 191.3l2 .1z"/>
</g>
<path d="M42.2 191.5h2.2" fill="none" stroke="#f00" stroke-width=".2"/>
<path d="M42.3 191.6l1.7 .1h-1.7z" fill="#f00"/>
<path d="M42.3 191.6h2.1" fill="none" stroke="#f00" stroke-width=".2"/>
<g fill="#f00">
<path d="M42.5 192h.8l-.6 .2z"/>
<path d="M42.3 191.7l1 .3h-.8z"/>
<path d="M42.3 191.7h1.7l-.7 .3z"/>
</g>
<path d="M36 189.4h-.1M36.8 190.8h.1M36.9 188.5l2.1-1.2 1.8 1.3-.5 .5-1.1-.8-.4 .3 1.8 1.4a.57 .57 0 0 1 0 .9l-2 1.3-1.8-1.4 .5-.4 1.3 .9 .4-.2-2.1-1.7a.54 .54 0 0 1 0-.9zM37.3 190.4h.1M40.3 189.1h.1M41.4 189l2.5-2.3v1.2h.9v1.1h-.9v2l.2 .3 .3 .3-1.7 .6-.4-.5-.1-2.7zM46.2 188.1l.5-.4a1.87 1.87 0 0 1 2.9 .4 2.39 2.39 0 0 1 0 3.4 2.39 2.39 0 0 1-3.4 0 2.39 2.39 0 0 1 0-3.4zM47.4 188.5a2.24 2.24 0 0 1 .9 2.5 2.32 2.32 0 0 1-.9-2.5zM57.2 188.2a3.7 3.7 0 0 1 2.5-.8l1.3 2-2.2 1.2a1.6 1.6 0 0 0 2-.1l-.6 1.4a2.48 2.48 0 0 1-3.7-1.6 2.31 2.31 0 0 1 .7-2.1z" fill="none" stroke="#f00" stroke-width=".25"/>
<g fill="#f00">
<path d="M59.4 187.4h.3z"/>
<path d="M59.2 187.4h.5z"/>
<path d="M58.4 187.6l.8-.2 .6 .2z"/>
<path d="M59.2 187.4h.5l.1 .2z"/>
</g>
<path d="M57.7 187.7h2.3" fill="none" stroke="#f00" stroke-width=".3"/>
<path d="M58.4 187.6h1.4l.2 .3z" fill="#f00"/>
<path d="M57.2 188h3" fill="none" stroke="#f00" stroke-width=".34"/>
<path d="M56.9 188.4h3.6" fill="none" stroke="#f00" stroke-width=".42"/>
<path d="M56.8 188.7h3.8" fill="none" stroke="#f00" stroke-width=".2"/>
<g fill="#f00">
<path d="M56.8 188.8l1.5 .2h-1.6z"/>
<path d="M56.8 188.8h1.7l-.2 .2z"/>
<path d="M56.7 189l1.5 .2h-1.6z"/>
<path d="M56.7 189h1.6l-.1 .2z"/>
<path d="M56.6 189.2l1.5 .1z"/>
<path d="M56.6 189.2h1.6z"/>
<path d="M58.5 188.8l2.5 .6h-2.1z"/>
<path d="M58.5 188.8h2.1l.4 .6z"/>
</g>
<path d="M58.9 189.4h2.1" fill="none" stroke="#f00" stroke-width=".2"/>
<path d="M59 189.4l1.9 .1z" fill="#f00"/>
<path d="M59 189.5h2" fill="none" stroke="#f00" stroke-width=".2"/>
<g fill="#f00">
<path d="M56.6 189.3l1.5 .3h-1.6z"/>
<path d="M56.6 189.3h1.5v.3z"/>
<path d="M58.6 189.7l.4-.2 1.5 .2z"/>
<path d="M59 189.5h1.9l-.4 .2z"/>
<path d="M56.5 189.6l1.6 .1h-1.6z"/>
<path d="M56.5 189.6h1.6v.1z"/>
<path d="M58.2 189.9l.4-.2 1.4 .2z"/>
<path d="M58.6 189.7h1.9l-.5 .2z"/>
<path d="M56.5 189.7l1.7 .2h-1.7z"/>
<path d="M56.5 189.7h1.6l.1 .2z"/>
</g>
<path d="M56.5 190.1h3.5" fill="none" stroke="#f00" stroke-width=".38"/>
<path d="M60.7 190.6l.1-.1z" fill="#f00"/>
<path d="M56.5 190.5h2.8" fill="none" stroke="#f00" stroke-width=".25"/>
<g fill="#f00">
<path d="M60.5 190.7l.2-.1v.1z"/>
<path d="M60.7 190.6v.1z"/>
<path d="M60.2 190.8l.3-.1 .2 .1z"/>
<path d="M60.5 190.7h.2v.1z"/>
</g>
<path d="M56.6 190.7h2.6" fill="none" stroke="#f00" stroke-width=".25"/>
<g fill="#f00">
<path d="M60 190.9h.7z"/>
<path d="M60.2 190.8l.5 .1z"/>
</g>
<path d="M56.7 190.9h2.7" fill="none" stroke="#f00" stroke-width=".2"/>
<g fill="#f00">
<path d="M59.7 190.9h.9z"/>
<path d="M60 190.9h.7z"/>
</g>
<path d="M56.7 190.9h3M57.4 191.8h2.8" fill="none" stroke="#f00" stroke-width=".2"/>
<path d="M56.7 191.1h3.9M57 191.6h3.4" fill="none" stroke="#f00" stroke-width=".42"/>
<path d="M57.7 191.9l1.9 .1h-1.6z" fill="#f00"/>
<path d="M57.7 192h2.5" fill="none" stroke="#f00" stroke-width=".2"/>
<g fill="#f00">
<path d="M58 192l1.4 .1z"/>
<path d="M58 192h1.6z"/>
<path d="M58.3 192.1h1z"/>
<path d="M58.2 192.1h1.1z"/>
<path d="M58.2 192.1h1.2z"/>
</g>
<path d="M58.3 189l.2-.2 .5 .7-.8 .4-.1-.3z" fill="none" stroke="#f00" stroke-width=".25"/>
<g fill="#f00">
<path d="M47.4 187.4l.7-.2 .4 .2z"/>
<path d="M47 187.5l.4-.1 1.5 .1z"/>
<path d="M47.4 187.4h1.1l.4 .1z"/>
</g>
<path d="M46.2 188.1h3.4M46.7 187.6h2.4M47.4 188.6h2.6" fill="none" stroke="#f00" stroke-width=".2"/>
<path d="M46.2 187.9h3.4" fill="none" stroke="#f00" stroke-width=".42"/>
<path d="M45.9 188.3h4.1" fill="none" stroke="#f00" stroke-width=".38"/>
<g fill="#f00">
<path d="M45.8 188.6h1.6z"/>
<path d="M45.9 188.5l1.5 .1z"/>
</g>
<path d="M47.5 188.7h2.6" fill="none" stroke="#f00" stroke-width=".3"/>
<g fill="#f00">
<path d="M45.8 188.6l1.5 .5h-1.7z"/>
<path d="M45.8 188.6h1.6l-.1 .5z"/>
<path d="M45.6 189.1h1.7z"/>
</g>
<path d="M47.8 189h2.4" fill="none" stroke="#f00" stroke-width=".3"/>
<path d="M48 189.3h2.2" fill="none" stroke="#f00" stroke-width=".2"/>
<g fill="#f00">
<path d="M45.6 189.1l1.8 .5h-1.9z"/>
<path d="M45.6 189.1h1.7l.1 .5z"/>
<path d="M45.5 189.6l1.9 .1z"/>
<path d="M48.2 189.4l2.1 .4h-2z"/>
<path d="M48.2 189.4h2l.1 .4z"/>
<path d="M48.3 189.8l2 .1z"/>
<path d="M45.5 189.7l2.1 .5h-2z"/>
<path d="M45.5 189.7h1.9l.2 .5z"/>
</g>
<path d="M45.6 190.2h2.1" fill="none" stroke="#f00" stroke-width=".2"/>
<g fill="#f00">
<path d="M48.4 189.9l1.8 .5h-1.8z"/>
<path d="M48.4 189.9h1.9l-.1 .5z"/>
<path d="M48.4 190.4h1.8z"/>
</g>
<path d="M45.6 190.4h2.3" fill="none" stroke="#f00" stroke-width=".38"/>
<path d="M45.7 190.8h2.5" fill="none" stroke="#f00" stroke-width=".25"/>
<g fill="#f00">
<path d="M48.4 190.4l1.5 .6h-1.6z"/>
<path d="M48.4 190.4h1.8l-.3 .6z"/>
</g>
<path d="M45.8 190.9h2.5M45.9 191h4M46.2 191.4h3.4M46.7 191.8h2.4" fill="none" stroke="#f00" stroke-width=".2"/>
<path d="M45.9 191.2h4" fill="none" stroke="#f00" stroke-width=".38"/>
<path d="M46.3 191.6h3.2" fill="none" stroke="#f00" stroke-width=".34"/>
<path d="M46.8 191.8l1.8 .3h-1.3z" fill="#f00"/>
<path d="M46.8 191.9h2.3" fill="none" stroke="#f00" stroke-width=".25"/>
<g fill="#f00">
<path d="M47.4 192.1h1.2l-.6 .1z"/>
<path d="M47.3 192.1h1.3z"/>
</g>
<path d="M23.6 192.7h32.5M23.6 195.6h32.5M24.6 202.1h30.5" fill="none" stroke="#000" stroke-width=".2"/>
<path d="M7.1 12h265.1M7.3 11.8v192.2M272 11.8v192.2M216.9 197.8h26.5M7.1 203.8h265.1" fill="none" stroke="#000" stroke-width=".38"/>
<path d="M206.8 178h65.4M207 177.8v6.4M7.3 184h264.9M71.2 184v19.8M71.2 193.9h145.7M140.5 193.9v9.9M216.9 184v19.8" fill="none" stroke="#000" stroke-width=".42"/>
<circle cx="120.8" cy="198.1" r=".69" fill="none" stroke="#000" stroke-width=".25"/>
<text font-size="8.1" x="245.1" y="198.7">4-P-2B</text>
<text font-size="4.8" x="91.6" y="200.1">UNA-CLAD</text>
<g font-size="4">
<text x="120.4" y="190.4">CURB - RAKE DETAIL</text>
<text x="246.5" y="189">DETAIL NO.</text>
<text x="220" y="195.1">08/30/2013</text>
<text x="172.6" y="200.3">UC-4 RS</text>
</g>
<g font-size="3.4">
<text x="192.8" y="18.2">NOTES:</text>
<text x="194.6" y="22.7">1. REFER TO FIRESTONE WEBSITE FOR MOST</text>
<text x="198.9" y="26.7">CURRENT INFORMATION.</text>
<text x="194.7" y="31.6">2. REFER TO TECHNICAL INFORMATION SHEETS</text>
<text x="198.9" y="35.6">FOR FASCIA SIZES, ACCESSORIES, AND FINISHES</text>
<text x="198.9" y="39.6">AVAILABLE.</text>
<text x="194.3" y="44.5">3. REFER TO THE FIRESTONE TECHNICAL DATABASE</text>
<text x="194.3" y="53.5">4. APPLICATION DETAILS ARE FOR ILLUSTRATION</text>
<text x="198.5" y="48.5">FOR FASTENER/METAL COMPATIBILITY.</text>
<text x="198.5" y="57.9">PURPOSES ONLY AND MAY NOT BE APPROPRIATE</text>
<text x="58.5" y="61.6">CURB FLASHING</text>
<text x="198.5" y="62.2">FOR ALL BUILDING DESIGNS AND CONDITIONS.</text>
<text x="194.3" y="67.5">5. REFER TO THE FIRESTONE TECHNICAL DATABASE</text>
<text x="198.5" y="71.5">FOR HEMLENGTH AND REQUIRED DISTANCE</text>
<text x="198.5" y="75.6">BETWEEN THE PANEL &amp;CLEAT.</text>
<text x="51.1" y="80.1">MODIFIED J-CHANNEL</text>
<text x="37.8" y="87.2">FILL WITH URETHANE SEALANT</text>
<text x="28.2" y="95.2">APPROPRIATE FIRESTONE FASTENER</text>
<text x="49.4" y="99.4">8&quot; (203.2mm) O.C. MAX.</text>
<text x="24.3" y="105">FIRESTONE APPROVED UNDERLAYMENT</text>
<text x="172.2" y="105.9" transform="rotate(-90 172.2 105.9)">8&quot; (203.2mm) MIN.</text>
<text x="249.6" y="117.5">4-P-2A</text>
<text x="254.3" y="154.2">4-P-2B</text>
<text x="212.7" y="182.2">MAXIMUMWARRANTY: 20 YEARS</text>
</g>
<text font-size="3.2" fill="#f00" x="11.2" y="198.9">NOBODY COVERS YOU BETTER.</text>
<g font-size="2.9">
<text x="24.6" y="201.8">www.firestonebpco.com</text>
<text x="219.6" y="201.9">NOT TO SCALE</text>
</g>
<text font-size="2.7" x="23.4" y="195.1">BUILDING PRODUCTS</text>
<text font-size="2.6" x="132.8" y="136.5">SUBSTRATE</text>
<g font-size="2.4">
<text x="127.7" y="122.6">FIRESTONE INSULATION</text>
<text x="134" y="125.6">(OPTIONAL)</text>
</g>
<g font-size="2.3">
<text x="220.2" y="187.4">ISSUE / REVISION</text>
<text x="226.8" y="190.2">DATE:</text>
<text x="143.5" y="199.7">ACCEPTABLE SYSTEMS:</text>
</g>
<text font-size="1.6" fill="#f00" x="66.6" y="197.3">TM</text>
<text font-size="1.6" x="120.1" y="198.5">R</text>
</svg>
